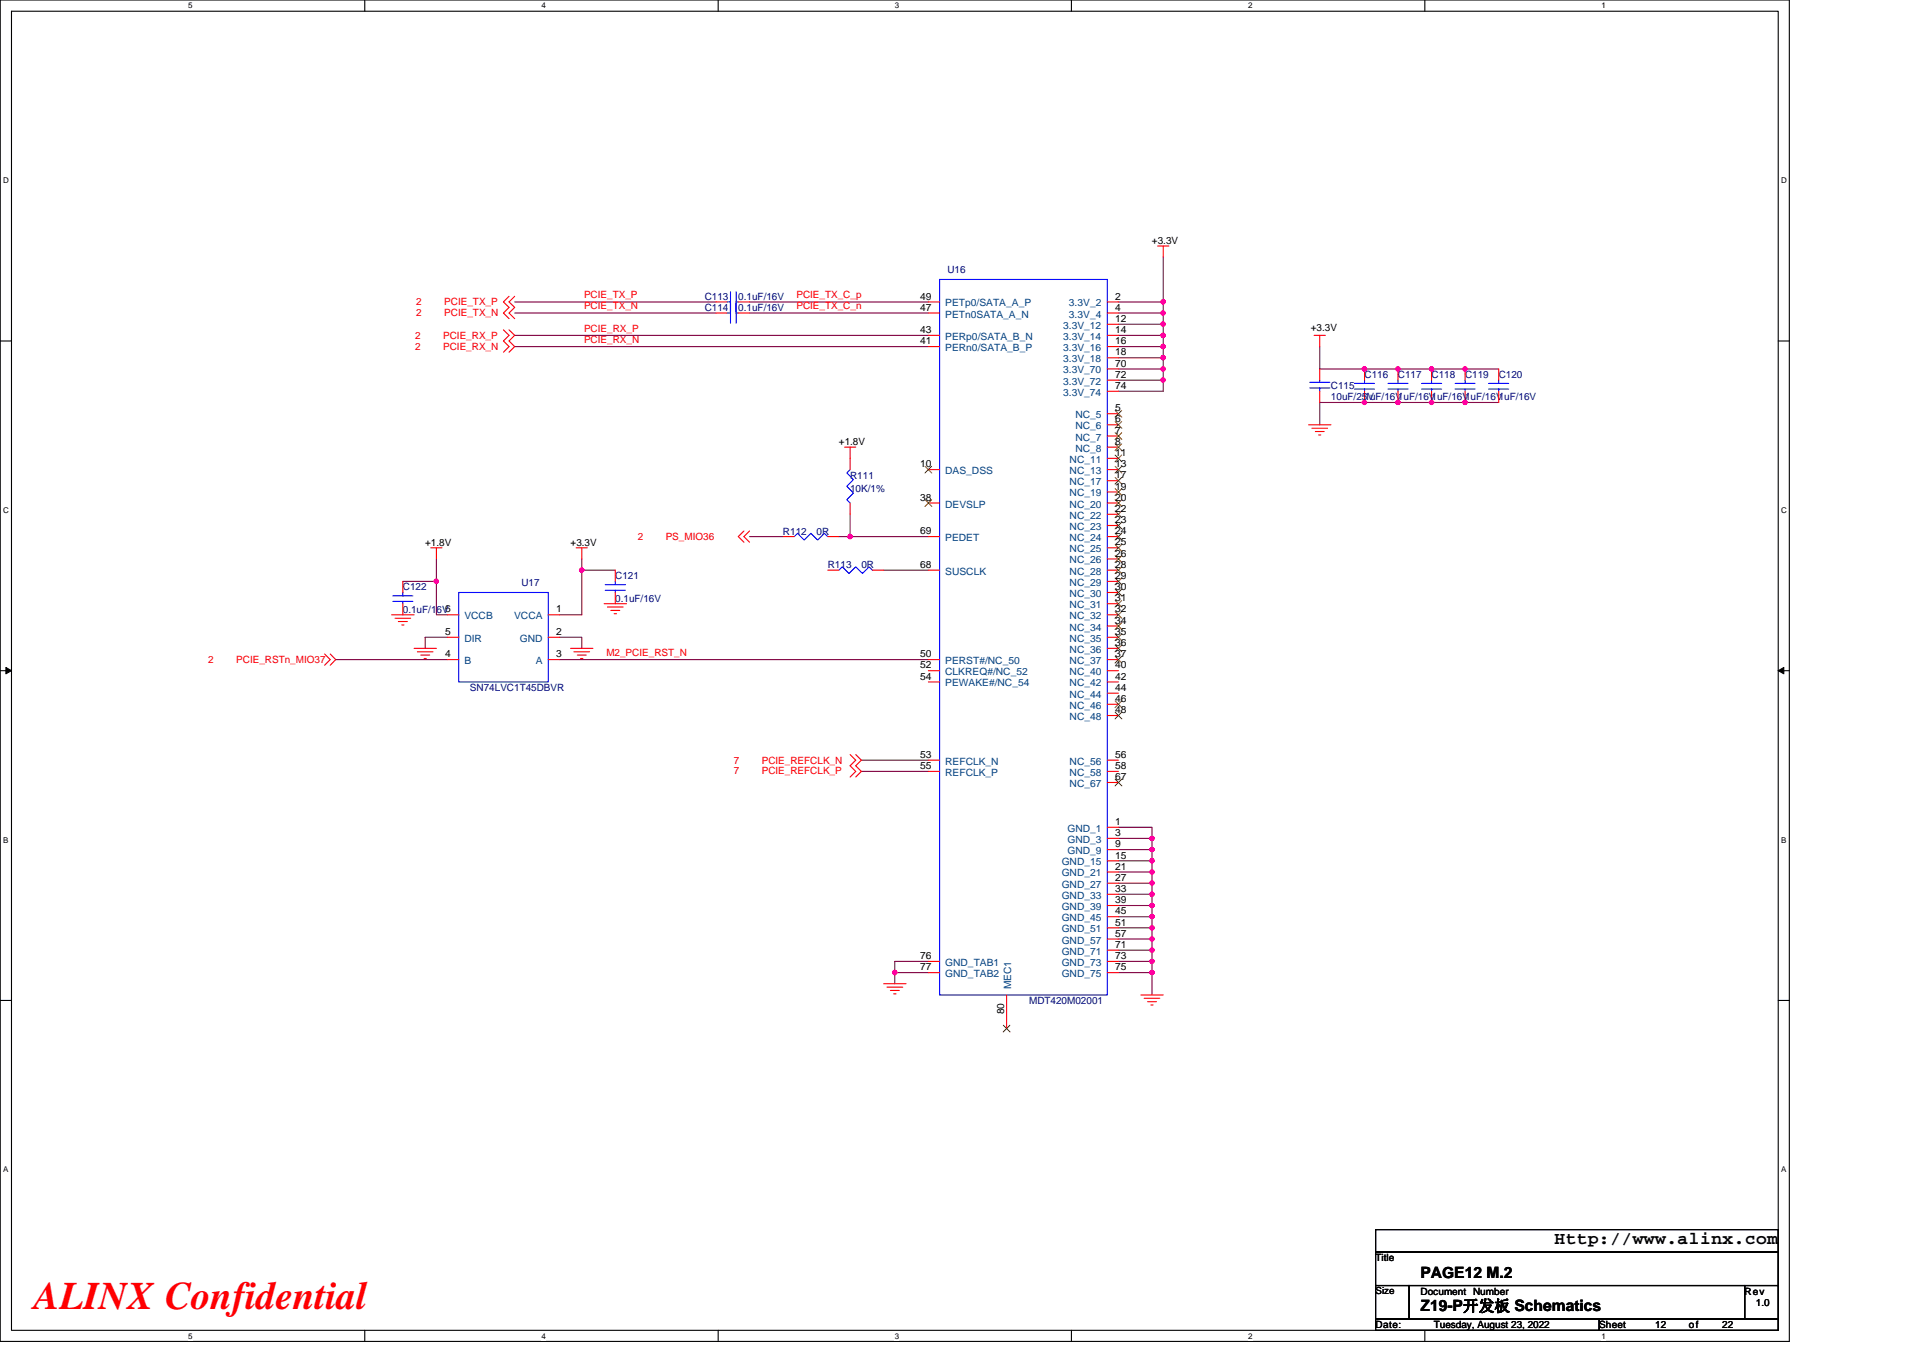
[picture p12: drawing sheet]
<svg xmlns="http://www.w3.org/2000/svg" width="297mm" height="210mm" viewBox="0 0 297 210" stroke-linecap="round" stroke-linejoin="round" font-family="sans-serif">
<path d="M0 0h276.4v207.3h-276.4zM1.8 1.7h272.9v203.8h-272.9z" fill="none" stroke="#000" stroke-width=".17"/>
<g fill="#fff">
<path d="M29.1 .2h.6v1.4h-.6z"/>
<path d="M29.1 205.7h.6v1.4h-.6z"/>
</g>
<path d="M56.3 0v1.7M56.3 205.5v1.8" fill="none" stroke="#000" stroke-width=".17"/>
<g fill="#fff">
<path d="M83.6 .2h.7v1.4h-.7z"/>
<path d="M83.6 205.7h.7v1.4h-.7z"/>
</g>
<path d="M110.9 0v1.7M110.9 205.5v1.8" fill="none" stroke="#000" stroke-width=".17"/>
<g fill="#fff">
<path d="M138.2 .2h.7v1.4h-.7z"/>
<path d="M138.2 205.7h.7v1.4h-.7z"/>
</g>
<path d="M165.5 0v1.7M165.5 205.5v1.8" fill="none" stroke="#000" stroke-width=".17"/>
<g fill="#fff">
<path d="M192.8 .2h.6v1.4h-.6z"/>
<path d="M192.8 205.7h.6v1.4h-.6z"/>
</g>
<path d="M220.1 0v1.7M220.1 205.5v1.8" fill="none" stroke="#000" stroke-width=".17"/>
<g fill="#fff">
<path d="M247.4 .2h.6v1.4h-.6z"/>
<path d="M247.4 205.7h.6v1.4h-.6z"/>
<path d="M.5 27.2h.8v1.4h-.8z"/>
<path d="M275.1 27.2h.9v1.4h-.9z"/>
<path d="M.5 78.1h.8v1.4h-.8z"/>
<path d="M275.1 78.1h.9v1.4h-.9z"/>
</g>
<path d="M0 52.7h1.8M274.7 52.7h1.7" fill="none" stroke="#000" stroke-width=".17"/>
<g fill="#fff">
<path d="M.5 129.1h.8v1.4h-.8z"/>
<path d="M275.1 129.1h.8v1.4h-.8z"/>
</g>
<path d="M0 103.6h1.8M274.7 103.6h1.7" fill="none" stroke="#000" stroke-width=".17"/>
<path d="M.9 103.1l.9 .5-.9 .5zM274.7 103.6l.8-.5v1z" fill="#000" stroke="#000" stroke-width=".15"/>
<g fill="#fff">
<path d="M.5 180h.8v1.4h-.8z"/>
<path d="M275.1 180h.8v1.4h-.8z"/>
</g>
<path d="M0 154.6h1.8M274.7 154.6h1.7M212.5 190h62.2v3.5h-62.2zM212.5 193.5h62.2v5.1h-62.2zM212.5 198.6h5.2v5.2h-5.2zM217.7 198.6h51.8v5.2h-51.8zM269.5 198.6h5.2v5.2h-5.2zM212.5 203.8h34.5v1.7h-34.5zM247 203.8h27.7v1.7h-27.7z" fill="none" stroke="#000" stroke-width=".17"/>
<g fill="none" stroke="#800040" stroke-width=".17">
<path d="M179.7 39.7v7M79.5 46.7h31.1M79.5 48.4h31.1M79.5 51.8h63.9M79.5 53.6h63.9M115.8 46.7h27.6M115.8 48.4h27.6M172.8 55.3h6.9M172.8 46.7h6.9M172.8 48.4h6.9M172.8 50.1h6.9M172.8 51.8h6.9"/>
<path d="M172.8 53.6h6.9M172.8 57h6.9M172.8 58.7h6.9M179.7 53.6v1.7M179.7 48.4v1.7M179.7 51.8v1.8M179.7 50.1v1.7M179.7 46.7v1.7M179.7 58.7v1.8h-6.9M179.7 55.3v1.7M179.7 57v1.7M203.9 53.6v3.4h27.6"/>
<path d="M131.3 79.5v3.4M231.5 62.2h-27.6v3.4M62.2 89.8h5.2M67.4 86.4v3.4M67.4 89.8v5.2h1.7M69.1 98.5h-3.4v1.7M86.4 98.5h3.5v1.7M89.9 88.1v6.9h-3.5M89.9 86.4v1.7h5.1M115.8 82.9h5.1M129.6 82.9h1.7M131.3 82.9h12.1"/>
<path d="M136.5 88.1h6.9M51.9 101.9h17.2M86.4 101.9h57M133.1 117.5h10.3M133.1 119.2h10.3M172.8 129.5h5.1M172.8 127.8h5.1v1.7M172.8 134.7h5.1M172.8 136.5h5.1M172.8 138.2h5.1M172.8 139.9h5.1M172.8 133h5.1"/>
<path d="M172.8 131.3h5.1M177.9 134.7v1.8M177.9 131.3v1.7M177.9 136.5v3.4M177.9 139.9v3.5M177.9 133v1.7M177.9 129.5v1.8M138.2 150.3v1.7M138.2 150.3h5.2M143.4 148.5h-5.2v1.8M172.8 141.6h5.1M172.8 143.4h5.1"/>
<path d="M172.8 145.1h5.1M172.8 146.8h5.1M172.8 148.5h5.1M172.8 150.3h5.1M177.9 143.4v3.4M177.9 146.8v1.7M177.9 148.5v1.8M177.9 150.3v3.4"/>
</g>
<g fill="#f0f" stroke="#f0f" stroke-width=".17">
<circle cx="226.3" cy="62.2" r=".33"/>
<circle cx="210.8" cy="62.2" r=".33"/>
<circle cx="221.1" cy="62.2" r=".33"/>
<circle cx="215.9" cy="62.2" r=".33"/>
<circle cx="226.3" cy="57" r=".34"/>
<circle cx="210.8" cy="57" r=".34"/>
<circle cx="221.1" cy="57" r=".34"/>
<circle cx="215.9" cy="57" r=".34"/>
<circle cx="179.7" cy="46.6" r=".34"/>
<circle cx="179.7" cy="48.4" r=".34"/>
<circle cx="179.7" cy="50.1" r=".34"/>
<circle cx="179.7" cy="53.5" r=".33"/>
<circle cx="179.7" cy="51.8" r=".34"/>
<circle cx="138.2" cy="150.3" r=".34"/>
<circle cx="177.9" cy="131.3" r=".33"/>
<circle cx="177.9" cy="134.7" r=".34"/>
<circle cx="177.9" cy="136.4" r=".34"/>
<circle cx="177.9" cy="138.2" r=".34"/>
<circle cx="177.9" cy="139.9" r=".33"/>
<circle cx="177.9" cy="141.6" r=".34"/>
<circle cx="177.9" cy="143.4" r=".34"/>
<circle cx="177.9" cy="145.1" r=".34"/>
<circle cx="177.9" cy="146.8" r=".34"/>
<circle cx="177.9" cy="148.5" r=".33"/>
<circle cx="131.3" cy="82.9" r=".34"/>
<circle cx="177.9" cy="133" r=".34"/>
<circle cx="89.9" cy="88.1" r=".33"/>
<circle cx="67.4" cy="89.8" r=".34"/>
<circle cx="177.9" cy="150.3" r=".34"/>
<circle cx="177.9" cy="129.5" r=".34"/>
<circle cx="179.7" cy="55.3" r=".34"/>
<circle cx="179.7" cy="57" r=".34"/>
<circle cx="179.7" cy="58.7" r=".34"/>
</g>
<g fill="none" stroke="#f00" stroke-width=".17">
<path d="M178.8 38h1.7M179.7 38v1.7M77.8 51l.8 .8-.8 .9 .8 .9-.8 .8M78.6 51l.9 .8-.9 .9 .9 .9-.9 .8M78.6 45.8l-.8 .9 .8 .8-.8 .9 .8 .8M79.5 45.8l-.9 .9 .9 .8-.9 .9 .9 .8M110.6 48.4h1.7M110.6 46.7h1.7M114 48.4h1.8M114 46.7h1.8M143.4 46.7h1.7M143.4 48.4h1.7"/>
<path d="M143.4 53.6h1.7M143.4 51.8h1.7M171 46.7h1.8M171 48.4h1.8M171 50.1h1.8M171 51.8h1.8M171 53.6h1.8M171 55.3h1.8M171 57h1.8M171 58.7h1.8M203 51.8h1.7M203.9 51.8v1.8"/>
<path d="M203.9 57v1.7M210.8 57v1.7M215.9 57v1.7M221.1 57v1.7M226.3 57v1.7M231.5 57v1.7M130.4 69.1h1.8M131.3 69.1v3.5M131.3 77.7v1.8M143.4 72.6h1.7M143.4 77.7h1.7M171 60.5h1.8"/>
<path d="M171 63.9h1.8M171 65.6h1.8M171 67.4h1.8M171 69.1h1.8M171 70.8h1.8M171 72.6h1.8M171 74.3h1.8M171 76h1.8M171 77.7h1.8M171 79.5h1.8M202.1 65.6h3.5M202.6 66.2h2.5"/>
<path d="M203.2 66.7h1.4M203.7 67.2h.3M203.9 60.5v1.7M210.8 60.5v1.7M215.9 60.5v1.7M221.1 60.5v1.7M226.3 60.5v1.7M231.5 60.5v1.7M60.5 95h3.5M61 95.5h2.4M61.5 96h1.4M62.1 96.6h.3"/>
<path d="M62.2 93.3v1.7M62.2 89.8v1.7M66.5 84.6h1.8M67.4 84.6v1.8M69.1 98.5h1.8M69.1 95h1.8M84.7 95h1.7M84.7 98.5h1.7M89 84.6h1.7M89.9 84.6v1.8M93.3 93.3h3.5M93.8 93.8h2.5"/>
<path d="M94.4 94.3h1.3M94.9 94.8h.3M95 91.5v1.8M95 88.1v1.7M114.9 82l-.9 .9 .9 .9M115.8 82l-.9 .9 .9 .9M120.9 82.9h1.8M127.9 88.1h1.7M127.9 82.9h1.7M134.8 88.1h1.7M143.4 82.9h1.7M143.4 88.1h1.7"/>
<path d="M171 82.9h1.8M171 84.6h1.8M171 86.4h1.8M171 88.1h1.8M171 89.8h1.8M171 91.5h1.8M171 93.3h1.8M171 95h1.8M171 96.7h1.8M171 98.5h1.8M171 81.2h1.8M50.1 101l.9 .9-.9 .9"/>
<path d="M51 101l.9 .9-.9 .9M64 100.2h3.4M64.5 100.7h2.4M65 101.2h1.4M65.5 101.7h.3M69.1 101.9h1.8M84.7 101.9h1.7M88.1 100.2h3.5M88.6 100.7h2.5M89.2 101.2h1.3M89.7 101.7h.3M131.3 116.6l.9 .9-.9 .8 .9 .9-.9 .9"/>
<path d="M132.2 116.6l.9 .9-.9 .8 .9 .9-.9 .9M143.4 101.9h1.7M143.4 103.6h1.7M143.4 105.4h1.7M143.4 119.2h1.7M143.4 117.5h1.7M171 103.6h1.8M171 107.1h1.8M171 105.4h1.8M171 100.2h1.8M171 101.9h1.8M171 108.8h1.8"/>
<path d="M171 110.6h1.8M171 117.5h1.8M171 119.2h1.8M171 120.9h1.8M171 127.8h1.8M171 129.5h1.8M171 131.3h1.8M171 133h1.8M171 134.7h1.8M171 136.5h1.8M171 138.2h1.8M171 139.9h1.8"/>
<path d="M136.5 152h3.5M137 152.5h2.4M137.5 153h1.4M138 153.6h.4M143.4 148.5h1.7M143.4 150.3h1.7M155.5 153.7v5.2M171 141.6h1.8M171 143.4h1.8M171 145.1h1.8M171 146.8h1.8M171 148.5h1.8"/>
<path d="M171 150.3h1.8M176.2 153.7h3.5M176.7 154.2h2.5M177.3 154.8h1.3M177.8 155.3h.3"/>
</g>
<g fill="none" stroke="#00f" stroke-width=".17">
<path d="M112.3 48.4h.5M112.3 46.7h.5M112.8 46.8v3.1M112.8 45.1v3.1M113.7 46.8v3.1M113.7 45.1v3.1M113.7 48.4h.3M113.7 46.7h.3M145.1 43.2h25.9v110.5h-25.9zM202.3 59.9h3.1M202.3 59.1h3.1M203.9 58.7v.4"/>
<path d="M203.9 59.9v.6M209.2 59.2h3.1M210.8 58.7v.5M214.4 59.2h3.1M215.9 58.7v.5M219.6 59.2h3.1M221.1 58.7v.5M224.8 59.2h3.1M226.3 58.7v.5M229.9 59.2h3.1M231.5 58.7v.5M131.3 72.6l-.5 .5 1 1-1 1 1 1.1-1 1 .5 .5"/>
<path d="M209.2 60.1h3.1M210.8 60.1v.4M214.4 60.1h3.1M215.9 60.1v.4M219.6 60.1h3.1M221.1 60.1v.4M224.8 60.1h3.1M226.3 60.1v.4M229.9 60.1h3.1M231.5 60.1v.4M60.7 92.1h3.1M60.7 92.9h3.1"/>
<path d="M62.2 92.9v.4M62.2 91.5v.6M70.9 91.5h13.8v13.9h-13.8zM93.5 90.3h3.1M93.5 91.2h3.1M95 91.2v.3M95 89.8v.5M122.7 82.9l.5-.5 1 1 1.1-1 1 1 1-1 .6 .5M129.6 88.1l.5-.5 1 1 1.1-1 1 1 1.1-1 .5 .5"/>
</g>
<g fill="none" stroke="#804000" stroke-width=".15">
<path d="M142.9 72.1l1 1M142.9 77.2l1 1.1M143.9 72.1l-1 1M143.9 77.2l-1 1.1M172.3 63.4l1 1.1M172.3 65.1l1 1.1M172.3 66.9l1 1M172.3 68.6l1 1M172.3 70.3l1 1.1M172.3 72.1l1 1M172.3 73.8l1 1M172.3 75.5l1 1"/>
<path d="M172.3 77.2l1 1.1M172.3 79l1 1M173.3 63.4l-1.1 1.1M173.3 65.1l-1.1 1.1M173.3 66.9l-1.1 1M173.3 68.6l-1.1 1M173.3 70.3l-1.1 1.1M173.3 72.1l-1.1 1M173.3 73.8l-1.1 1M173.3 75.5l-1.1 1M173.3 77.2l-1.1 1.1M173.3 79l-1.1 1"/>
<path d="M172.3 82.4l1 1M172.3 84.1l1 1.1M172.3 85.9l1 1M172.3 87.6l1 1M172.3 89.3l1 1.1M172.3 91l1 1.1M172.3 92.8l1 1M172.3 94.5l1 1M172.3 96.2l1 1.1M172.3 98l1 1M172.3 99.7l1 1M172.3 80.7l1 1"/>
<path d="M173.3 82.4l-1.1 1M173.3 84.1l-1.1 1.1M173.3 85.9l-1.1 1M173.3 87.6l-1.1 1M173.3 89.3l-1.1 1.1M173.3 91l-1.1 1.1M173.3 92.8l-1.1 1M173.3 94.5l-1.1 1M173.3 96.2l-1.1 1.1M173.3 98l-1.1 1M173.3 99.7l-1.1 1M173.3 80.7l-1.1 1"/>
<path d="M172.3 101.4l1 1M172.3 108.3l1 1M172.3 110l1 1.1M173.3 101.4l-1.1 1M173.3 108.3l-1.1 1M173.3 110l-1.1 1.1M172.3 120.4l1 1M173.3 120.4l-1.1 1M155 158.4l1 1M156 158.4l-1 1"/>
</g>
<text font-size="6" fill="#f00" x="5.2" y="202.3">ALINX Confidential</text>
<text font-size="2.8" x="240.1" y="192.3">Http://www.alinx.com</text>
<g font-size="2.4">
<text x="219.4" y="197.4">PAGE12 M.2</text>
<text x="219.4" y="202.6">Z19-P开发板 Schematics</text>
</g>
<g font-size="1.5">
<text x="177.9" y="37.7">+3.3V</text>
<text x="142.2" y="46.3">49</text>
<text x="172.3" y="46.3">2</text>
<text x="142.2" y="48">47</text>
<text x="142.2" y="53.2">41</text>
<text x="142.2" y="51.5">43</text>
<text x="172.3" y="49.7">12</text>
<text x="172.3" y="51.5">14</text>
<text x="172.3" y="53.2">16</text>
<text x="172.3" y="48">4</text>
<text x="202.5" y="51.1">+3.3V</text>
<text x="172.3" y="54.9">18</text>
<text x="172.3" y="56.6">70</text>
<text x="172.3" y="58.4">72</text>
<text x="172.3" y="60.1">74</text>
<text x="172.3" y="63.6">5</text>
<text x="172.3" y="65.3">6</text>
<text x="129.6" y="68.8">+1.8V</text>
<text x="172.3" y="70.5">11</text>
<text x="172.3" y="67">7</text>
<text x="172.3" y="68.7">8</text>
<text x="142.2" y="72.2">10</text>
<text x="142.2" y="77.4">38</text>
<text x="172.3" y="72.2">13</text>
<text x="172.3" y="73.9">17</text>
<text x="172.3" y="75.6">19</text>
<text x="172.3" y="77.4">20</text>
<text x="142.2" y="82.6">69</text>
<text x="172.3" y="79.1">22</text>
<text x="172.3" y="82.6">24</text>
<text x="172.3" y="80.8">23</text>
<text x="65.7" y="84.3">+1.8V</text>
<text x="88.1" y="84.3">+3.3V</text>
<text x="142.2" y="87.7">68</text>
<text x="172.3" y="84.3">25</text>
<text x="172.3" y="86">26</text>
<text x="172.3" y="87.7">28</text>
<text x="172.3" y="89.5">29</text>
<text x="85.9" y="94.6">1</text>
<text x="172.3" y="91.2">30</text>
<text x="172.3" y="92.9">31</text>
<text x="172.3" y="94.6">32</text>
<text x="68.8" y="101.6">4</text>
<text x="68.8" y="98.1">5</text>
<text x="85.9" y="101.6">3</text>
<text x="85.9" y="98.1">2</text>
<text x="142.2" y="101.6">50</text>
<text x="172.3" y="96.4">34</text>
<text x="172.3" y="98.1">35</text>
<text x="172.3" y="99.8">36</text>
<text x="172.3" y="101.6">37</text>
<text x="142.2" y="103.3">52</text>
<text x="142.2" y="105">54</text>
<text x="172.3" y="103.3">40</text>
<text x="172.3" y="106.7">44</text>
<text x="172.3" y="105">42</text>
<text x="172.3" y="108.5">46</text>
<text x="172.3" y="110.2">48</text>
<text x="142.2" y="118.8">55</text>
<text x="142.2" y="117.1">53</text>
<text x="172.3" y="117.1">56</text>
<text x="172.3" y="118.8">58</text>
<text x="172.3" y="120.5">67</text>
<text x="172.3" y="127.5">1</text>
<text x="172.3" y="129.2">3</text>
<text x="172.3" y="130.9">9</text>
<text x="172.3" y="132.7">15</text>
<text x="172.3" y="134.4">21</text>
<text x="172.3" y="136.1">27</text>
<text x="172.3" y="137.8">33</text>
<text x="172.3" y="139.6">39</text>
<text x="172.3" y="141.3">45</text>
<text x="172.3" y="143">51</text>
<text x="142.2" y="148.2">76</text>
<text x="142.2" y="149.9">77</text>
<text x="172.3" y="144.7">57</text>
<text x="172.3" y="146.5">71</text>
<text x="172.3" y="148.2">73</text>
<text x="172.3" y="149.9">75</text>
<text x="155.1" y="156.7" transform="rotate(-90 155.1 156.7)">80</text>
<text x="212.5" y="194.9">Title</text>
<text x="212.5" y="200">Size</text>
<text x="219.4" y="200">Document Number</text>
<text x="269.5" y="200">Rev</text>
<text x="271.2" y="201.8">1.0</text>
<text x="212.5" y="205.2">Date:</text>
<text x="221.5" y="205.2">Tuesday, August 23, 2022</text>
<text x="247" y="205.2">Sheet</text>
<text x="255.7" y="205.2">12</text>
<text x="260.9" y="205.2">of</text>
<text x="266" y="205.2">22</text>
</g>
<g font-size="1.5" fill="#f00">
<text x="64.3" y="47.2">2</text>
<text x="68.6" y="47.2">PCIE_TX_P</text>
<text x="90.2" y="46.1">PCIE_TX_P</text>
<text x="90.2" y="47.8">PCIE_TX_N</text>
<text x="123" y="46.1">PCIE_TX_C_p</text>
<text x="123" y="47.8">PCIE_TX_C_n</text>
<text x="64.1" y="52.4">2</text>
<text x="64.3" y="48.9">2</text>
<text x="68.4" y="52.4">PCIE_RX_P</text>
<text x="68.6" y="48.9">PCIE_TX_N</text>
<text x="90.2" y="51.3">PCIE_RX_P</text>
<text x="90.2" y="53">PCIE_RX_N</text>
<text x="64.1" y="54.1">2</text>
<text x="68.4" y="54.1">PCIE_RX_N</text>
<text x="98.5" y="83.4">2</text>
<text x="102.8" y="83.4">PS_MIO36</text>
<text x="93.7" y="101.4">M2_PCIE_RST_N</text>
<text x="32.2" y="102.4">2</text>
<text x="36.5" y="102.4">PCIE_RSTn_MIO37</text>
<text x="113.3" y="119.5">7</text>
<text x="113.3" y="118">7</text>
<text x="117.7" y="119.5">PCIE_REFCLK_P</text>
<text x="117.7" y="118">PCIE_REFCLK_N</text>
</g>
<g font-size="1.5" fill="#000080">
<text x="108.9" y="46.3">C113</text>
<text x="114" y="46.3">0.1uF/16V</text>
<text x="146.3" y="42.2">U16</text>
<text x="108.9" y="48">C114</text>
<text x="114" y="48">0.1uF/16V</text>
<text x="210.8" y="58.4">C116</text>
<text x="215.9" y="58.4">C117</text>
<text x="221.1" y="58.4">C118</text>
<text x="226.3" y="58.4">C119</text>
<text x="231.5" y="58.4">C120</text>
<text x="205.6" y="60.1">C115</text>
<text x="205.6" y="61.8">10uF/25V</text>
<text x="210.8" y="61.8">1uF/16V1uF/16V1uF/16V1uF/16V1uF/16V</text>
<text x="131.3" y="74">R111</text>
<text x="131.3" y="76">10K/1%</text>
<text x="120.9" y="82.6">R112</text>
<text x="126.1" y="82.6">0R</text>
<text x="95" y="89.5">C121</text>
<text x="127.9" y="87.8">R113</text>
<text x="133" y="87.8">0R</text>
<text x="62.2" y="91.2">C122</text>
<text x="62.2" y="94.7">0.1uF/16V6</text>
<text x="80.5" y="90.5">U17</text>
<text x="95" y="92.9">0.1uF/16V</text>
<text x="72.6" y="106.8">SN74LVC1T45DBVR</text>
<text x="159" y="155.1">MDT420M02001</text>
</g>
<g font-size="1.5" fill="#004080">
<text x="146" y="47.3">PETp0/SATA_A_P</text>
<text x="165.1" y="47.3">3.3V_2</text>
<text x="146" y="49.1">PETn0SATA_A_N</text>
<text x="146" y="52.5">PERp0/SATA_B_N</text>
<text x="164.2" y="50.8">3.3V_12</text>
<text x="164.2" y="52.5">3.3V_14</text>
<text x="165.1" y="49.1">3.3V_4</text>
<text x="146" y="54.3">PERn0/SATA_B_P</text>
<text x="164.2" y="54.3">3.3V_16</text>
<text x="164.2" y="56">3.3V_18</text>
<text x="164.2" y="57.7">3.3V_70</text>
<text x="164.2" y="59.4">3.3V_72</text>
<text x="164.2" y="61.2">3.3V_74</text>
<text x="166.1" y="64.6">NC_5</text>
<text x="165.2" y="71.5">NC_11</text>
<text x="166.1" y="66.3">NC_6</text>
<text x="166.1" y="68.1">NC_7</text>
<text x="166.1" y="69.8">NC_8</text>
<text x="146" y="73.3">DAS_DSS</text>
<text x="165.2" y="73.3">NC_13</text>
<text x="165.2" y="75">NC_17</text>
<text x="165.2" y="76.7">NC_19</text>
<text x="146" y="78.4">DEVSLP</text>
<text x="146" y="83.6">PEDET</text>
<text x="165.2" y="78.4">NC_20</text>
<text x="165.2" y="80.2">NC_22</text>
<text x="165.2" y="83.6">NC_24</text>
<text x="165.2" y="81.9">NC_23</text>
<text x="146" y="88.8">SUSCLK</text>
<text x="165.2" y="85.3">NC_25</text>
<text x="165.2" y="87.1">NC_26</text>
<text x="165.2" y="88.8">NC_28</text>
<text x="71.7" y="95.7">VCCB</text>
<text x="79.4" y="95.7">VCCA</text>
<text x="165.2" y="90.5">NC_29</text>
<text x="165.2" y="92.2">NC_30</text>
<text x="165.2" y="94">NC_31</text>
<text x="165.2" y="95.7">NC_32</text>
<text x="71.7" y="99.2">DIR</text>
<text x="80.3" y="99.2">GND</text>
<text x="165.2" y="97.4">NC_34</text>
<text x="165.2" y="99.2">NC_35</text>
<text x="165.2" y="100.9">NC_36</text>
<text x="71.7" y="102.6">B</text>
<text x="82.8" y="102.6">A</text>
<text x="146" y="102.6">PERST#/NC_50</text>
<text x="146" y="104.3">CLKREQ#/NC_52</text>
<text x="146" y="106.1">PEWAKE#/NC_54</text>
<text x="165.2" y="104.3">NC_40</text>
<text x="165.2" y="107.8">NC_44</text>
<text x="165.2" y="106.1">NC_42</text>
<text x="165.2" y="102.6">NC_37</text>
<text x="165.2" y="109.5">NC_46</text>
<text x="165.2" y="111.3">NC_48</text>
<text x="146" y="119.9">REFCLK_P</text>
<text x="146" y="118.2">REFCLK_N</text>
<text x="165.2" y="118.2">NC_56</text>
<text x="165.2" y="119.9">NC_58</text>
<text x="165.2" y="121.6">NC_67</text>
<text x="164.9" y="128.5">GND_1</text>
<text x="164.9" y="130.2">GND_3</text>
<text x="164.9" y="132">GND_9</text>
<text x="164" y="133.7">GND_15</text>
<text x="164" y="135.4">GND_21</text>
<text x="164" y="137.2">GND_27</text>
<text x="164" y="138.9">GND_33</text>
<text x="164" y="140.6">GND_39</text>
<text x="164" y="142.3">GND_45</text>
<text x="146" y="149.2">GND_TAB1</text>
<text x="164" y="144.1">GND_51</text>
<text x="164" y="145.8">GND_57</text>
<text x="164" y="147.5">GND_71</text>
<text x="164" y="149.2">GND_73</text>
<text x="146" y="151">GND_TAB2</text>
<text x="156.2" y="152.9" transform="rotate(-90 156.2 152.9)">MEC1</text>
<text x="164" y="151">GND_75</text>
</g>
<g font-size="1.2">
<text x="29.1" y="1.3">5</text>
<text x="83.6" y="1.3">4</text>
<text x="138.2" y="1.3">3</text>
<text x="192.8" y="1.3">2</text>
<text x="247.4" y="1.3">1</text>
<text x=".5" y="28.3">D</text>
<text x="275.1" y="28.3">D</text>
<text x=".5" y="79.2">C</text>
<text x="275.1" y="79.2">C</text>
<text x=".5" y="130.2">B</text>
<text x="275.1" y="130.2">B</text>
<text x=".5" y="181.1">A</text>
<text x="275.1" y="181.1">A</text>
<text x="29.1" y="206.8">5</text>
<text x="83.6" y="206.8">4</text>
<text x="138.2" y="206.8">3</text>
<text x="192.8" y="206.8">2</text>
<text x="247.4" y="206.8">1</text>
</g>
</svg>
